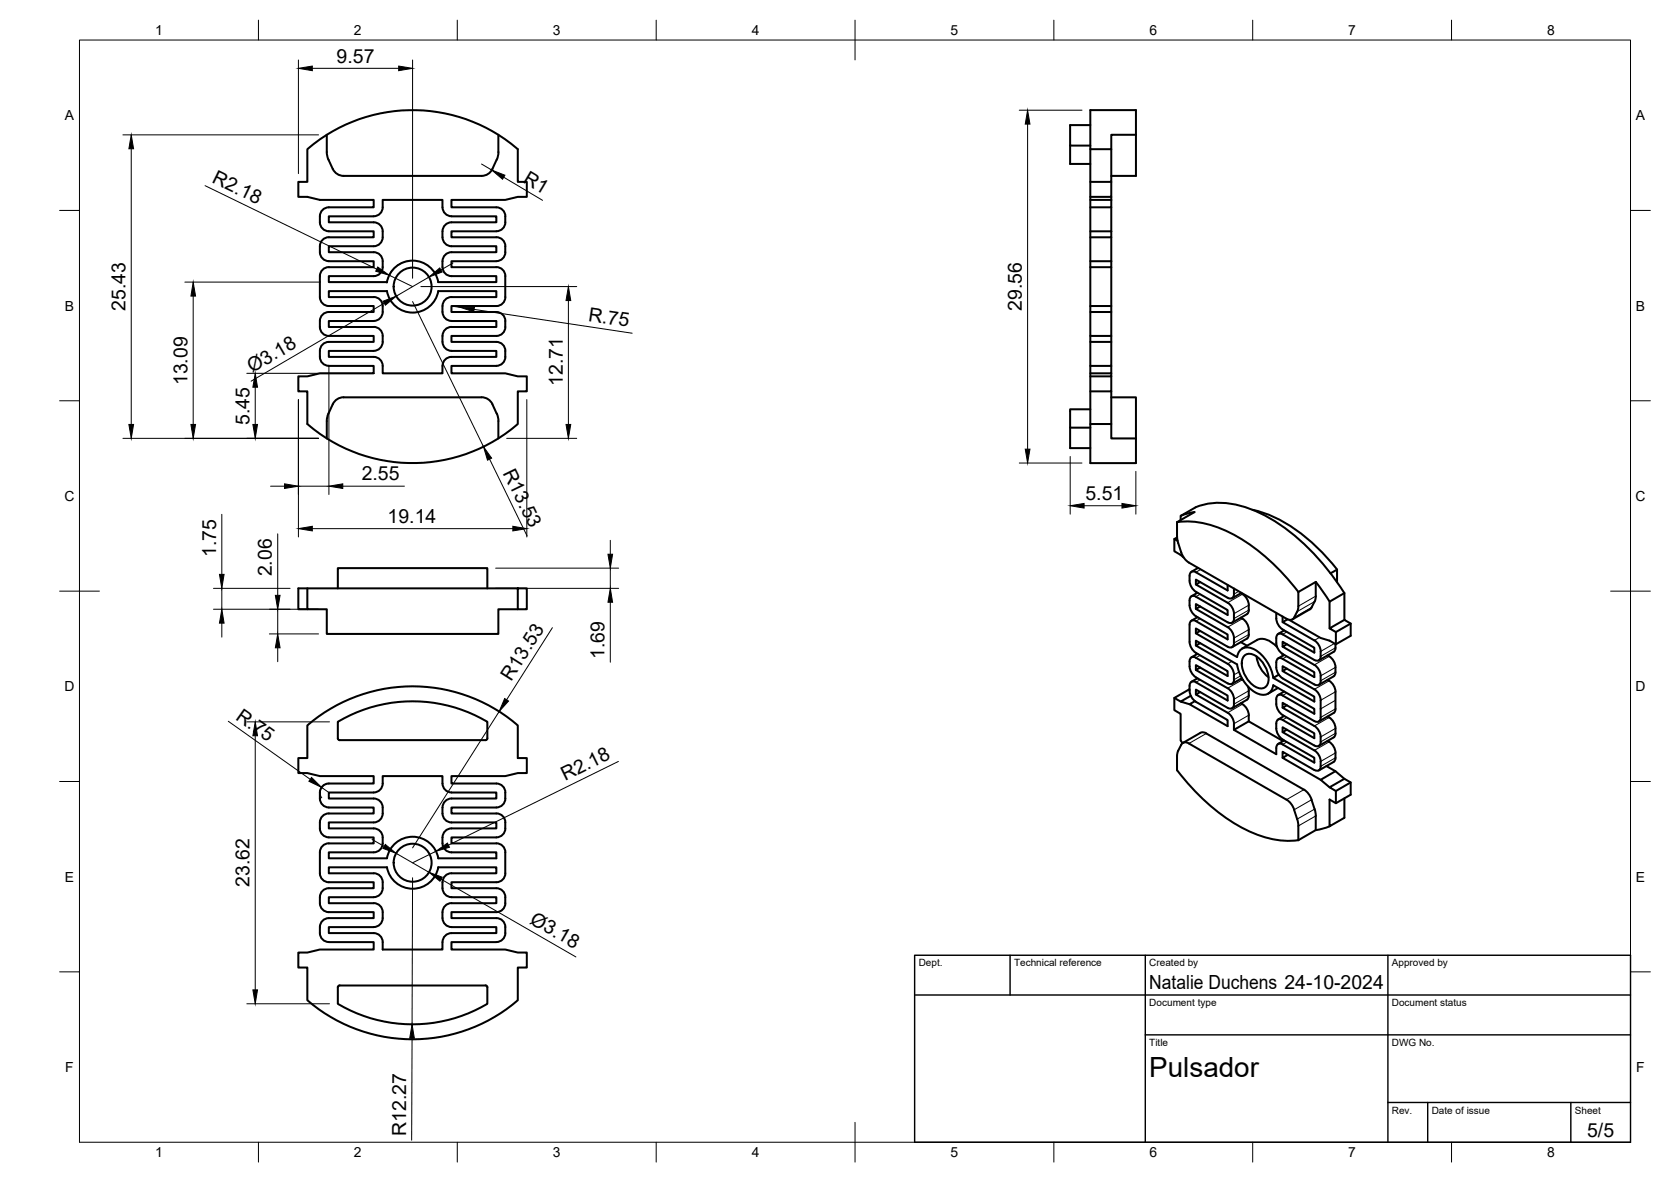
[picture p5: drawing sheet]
<svg xmlns="http://www.w3.org/2000/svg" width="420mm" height="297mm" viewBox="0 0 420 297" stroke-linecap="round" stroke-linejoin="round" font-family="sans-serif">
<!-- layer: Visible -->
<g fill="none" stroke="#000" stroke-width=".51">
<path d="M82.2 33.9v5.1l1.5 3.5M125.3 33.9v4.3M125.3 38.2l-.2 1.6-1.3 2.7M269.1 36.6v4.6h5.1M274.2 37.5h5.2v-3.6h6.2v-6.2h-11.4v88.7h11.4v-6.2h-6.2v-3.6M274.2 31.4h-5.1v5.2h5.1M279.4 37.5v8.2h-5.2M285.6 33.9v10.3h-6.2M82.7 58.1h11.3v1.5h-11.3M82.7 59.6a2.25 2.25 0 0 0-2.3 2.3 3.1 3.1 0 0 0 1.2 3.4l1.1 .3h11.3v1.5h-11.3a2.22 2.22 0 0 0-2.3 2.3v5.3a2.25 2.25 0 0 0 2.3 2.2h11.3v1.5h-11.3a2.25 2.25 0 0 0-2.3 2.3 3.1 3.1 0 0 0 1.1 3.4l1.2 .3h11.3v1.5h-11.3a2.25 2.25 0 0 0-2.3 2.3 3.1 3.1 0 0 0 1.1 3.4l1.2 .3 11.3 .1v1.8h-13.6l-3.1 .8h-2.3v3.7h2.3v8.3a40.6 40.6 0 0 0 52.9 0v-8.3h2.3v-3.7h-2.3l-3.2-.8h-13.5v-1.8h11.3M83.7 42.4a3 3 0 0 0 2.7 1.8h34.7a3 3 0 0 0 2.7-1.8M94 54.4h-11.3v1.5h11.3a2.25 2.25 0 0 1 2.2 2.2v1.5"/>
<path d="M94 54.3a2.25 2.25 0 0 0 2.2-2.2v-1.9h15.1a3.4 3.4 0 0 0 1.1 3.8l1.1 .3M111.3 59.6a2.25 2.25 0 0 0 2.2 2.3h11.3v1.5h-11.3a2.25 2.25 0 0 0-2.2 2.2 3.1 3.1 0 0 0 1.1 3.5l1.1 .3h11.3v1.5h-14.6a6.5 6.5 0 0 0-6.5-5.4 6.5 6.5 0 0 0-6.4 5.4h-14.6v-1.5h11.3a2.25 2.25 0 0 0 2.2-2.3 3.1 3.1 0 0 0-1.1-3.4l-1.1-.3h-11.3v-1.5h11.3a2.25 2.25 0 0 0 2.2-2.3M113.5 54.4h11.3v1.5h-11.3a2.25 2.25 0 0 0-2.2 2.2v1.5M124.8 52.1h-11.3v-1.9h13.5l3.2-.7h2.3v-3.8h-2.3v-8.2a40.6 40.6 0 0 0-52.9 0v8.2h-2.3v3.8h2.3l3.1 .7h13.6v1.9h-11.3a2.25 2.25 0 0 0-2.3 2.3 3.1 3.1 0 0 0 1.2 3.4l1.1 .3M124.8 58.1h-11.3v1.5h11.3M124.8 59.6a2.22 2.22 0 0 1 2.2 2.3 3.1 3.1 0 0 1-1.1 3.4l-1.1 .3h-11.3v1.5h11.3M124.8 52.1a2.22 2.22 0 0 1 2.2 2.3 3.1 3.1 0 0 1-1.1 3.4l-1.1 .3M274.2 50.2h5.2M274.2 58.1h5.2M279.4 50.2v1.9h-5.2M279.4 52.1v6M279.4 58.1v1.5h-5.2"/>
<path d="M279.4 59.6v6M279.4 45.7v3.8h-5.2M279.4 49.5v.7M94 74.7h-11.3v-1.5l14.6-.1a6.5 6.5 0 0 0 6.4 5.5 6.5 6.5 0 0 0 6.5-5.4h14.6v1.5h-11.3M113.5 74.6a2.25 2.25 0 0 0-2.2 2.3 3.1 3.1 0 0 0 1.1 3.4l1.1 .4h11.3v1.5h-11.3a2.22 2.22 0 0 0-2.2 2.2 3.1 3.1 0 0 0 1.1 3.5l1.1 .3h11.3v1.5h-11.3a2.25 2.25 0 0 0-2.2 2.2v1.9h-15.1a3.4 3.4 0 0 0-1.1-3.8l-1.1-.3h-11.3v-1.5h11.3a2.29 2.29 0 0 0 2.2-2.3 3.1 3.1 0 0 0-1.1-3.4l-1.1-.3h-11.3v-1.5h11.3a2.29 2.29 0 0 0 2.2-2.3 3.1 3.1 0 0 0-1.1-3.5l-1.1-.3M124.8 76.9h-11.3v1.5h11.3a2.22 2.22 0 0 1 2.2 2.3 3.1 3.1 0 0 1-1.1 3.4l-1.1 .3M124.8 67.1a2.22 2.22 0 0 1 2.2 2.3l.1 5.3a2.25 2.25 0 0 1-2.3 2.2M274.2 65.6h5.2M274.2 78.4h5.2M279.4 65.6v1.5h-5.2M279.4 67.1v9.8h-5.2M279.4 76.9v7.5h-5.2"/>
<path d="M124.8 84.4h-11.3v1.5h11.3a2.22 2.22 0 0 1 2.2 2.3 3.1 3.1 0 0 1-1.1 3.4l-1.1 .3M274.2 85.9h5.2M279.4 84.4v7.6h-5.2M279.4 92v1.8h-5.2M279.4 93.8v.8h-5.2M279.4 94.6v3.7h-5.2M279.4 98.3v8.3h-5.2M279.4 99.9h6.2v10.3M125.3 105.8v4.4M125.3 105.8l-.4-1.9a6 6 0 0 0-2.2-3.6l-1.6-.5-34.7 .1a2.95 2.95 0 0 0-2.7 1.7l-1.5 3.4v5.2M269.1 107.5v5.1h5.1M274.2 102.9h-5.1v4.6h5.1"/>
<path d="M295.3 135.5v3l2.3 1.6M296 131.2v4l.2 1.3a9.7 9.7 0 0 0 1.6 3.8l1.1 1.1 24.6 14.1a1.31 1.31 0 0 0 1.9-.3M296 135.1l-.7 .4 .8 .4M296 131.2a24.7 24.7 0 0 1 16.1 4.2 53.9 53.9 0 0 1 14.4 13.4M296.9 129.6l3.5-.9-4.4 2.5M300.6 127.5l-3.7 2.2v1M300.6 127.5a19 19 0 0 1 15.1 .9 51.8 51.8 0 0 1 20.8 18.4l1.5 2.2M315 128.1a37 37 0 0 1 18.7 12.1l2.5 2.9M77.3 147.9v5.2h4.9v6.2h43.1v-6.2h4.9M84.9 147.9v-5.1h37.6v5.1M130.2 147.9v5.2h2.3v-5.2h-57.5v5.2h2.3M300.7 154.9l8 4.6v1.2l-8-4.6a.96 .96 0 0 0-1.1-.1 .96 .96 0 0 0-.5 1v2.2a5.2 5.2 0 0 0 .8 4.1l.8 .8 8 4.6v1.2l-8-4.6"/>
<path d="M300.7 159.2v-1.3l8 4.6M300.7 153v-1.2l8 4.6M300.7 146.9v-1.2l8 4.5M301.1 149l-1.5 .8M301.1 155.1l-1.5 .9M301.3 142.7l-1.7 1M301.8 158.5l-1.1 .7 10.4 5.9a2.73 2.73 0 0 1 1.7-2.3 2.73 2.73 0 0 1 2.8 .5 10.3 10.3 0 0 1 4.6 7.1M301.8 152.4l-1.1 .6 8 4.6M301.8 146.3l-1.1 .6 8 4.6M308.7 147v1.4l-8-4.6a.97 .97 0 0 0-1.1-.1 .97 .97 0 0 0-.5 1 3.9 3.9 0 0 0 1.6 4l8 4.6v1.2l-8-4.5a.96 .96 0 0 0-1.1-.2 .96 .96 0 0 0-.5 1.1 3.9 3.9 0 0 0 1.6 4M308.7 157.6a4 4 0 0 1 1.4 4.8 .98 .98 0 0 1-1.4 .1M308.7 151.5a4 4 0 0 1 1.4 4.8 .98 .98 0 0 1-1.4 .1"/>
<path d="M310.3 147.9v1.4a.97 .97 0 0 1-.5 1 .97 .97 0 0 1-1.1-.1M312 149.1a3.9 3.9 0 0 1 1.7 5.1l-.2 .1M312 155.2a3.9 3.9 0 0 1 1.7 5.1l-3.9 2.3M312.2 149l-2.4 1.4M313.5 154.4l-3.7 2.1M320.9 154v1.4M320.9 155.4l.5 1.6 1.1 1.2M322.5 158.2l8 4.6v1.2l-8-4.6M322.5 154.9v1.4M322.5 159.4a.97 .97 0 0 0-1.1-.1 .97 .97 0 0 0-.5 1 3.9 3.9 0 0 0 1.6 4M322.9 158.4l-1.5 .9M323.7 155.6l-1.2 .7 8 4.6a4 4 0 0 1 1.4 4.8 1 1 0 0 1-1.4 .1l-8-4.5v1.2"/>
<path d="M324.1 155.8l8 4.5 2.2 .7 1.6 .9 3.7-2.1v-3.1l-1.6-.9v-6.8l-3.7 2.2v6.7M326.5 152.3l-.2 1.1-.9 1.8M329.4 153.1l-4.4 2.5M329.8 152.7l-.4 .4M330.5 151.2l-.7 1.5M330.6 151.2l.2-1v-4l-4.3 2.6v3.5M330.9 146.2l3.4 5M334.5 144.1l1.7-1v3.2M338 155.8l-3.7 2.1 1.6 .9M339.6 156.7l-3.7 2.1v3.1M295.3 175.4v3.1l1.6 .9v6.7l.4 .7M299.1 173.3l-3.8 2.1 1.6 .9"/>
<path d="M299.4 174.9l-2.5 1.4 2.2 .7M300.7 162.2v-1.2l10.4 6a9.9 9.9 0 0 0 5.3 7.4 2.57 2.57 0 0 0 3.7-2.2l10.4 5.9v1.3l-8-4.6M300.7 174.5v-1.2l8 4.6M300.7 168.4v-1.3l8 4.6M300.7 165.3a.97 .97 0 0 0-1.1-.1 .97 .97 0 0 0-.5 1 3.9 3.9 0 0 0 1.6 4l8 4.6v1.3l-8-4.6M300.7 171.4a.97 .97 0 0 0-1.1-.1 .97 .97 0 0 0-.5 1.1 3.9 3.9 0 0 0 1.6 4l8 4.6v1.5l-9.6-5.5 1.4-.8M301.1 164.3l-1.5 .9M301.1 170.5l-1.5 .8M301.8 173.9l-1.1 .6 8 4.6M301.8 167.8l-1.1 .6 8 4.6M301.8 161.6l-1.1 .6 8 4.6M308.7 179.1l1.1 1.2a4.6 4.6 0 0 1 .5 3.1"/>
<path d="M308.7 172.9l1.1 1.2 .5 1.6M308.7 166.8a4 4 0 0 1 1.4 4.8 .98 .98 0 0 1-1.4 .1M310.3 175.7v1.3a.97 .97 0 0 1-.5 1 .97 .97 0 0 1-1.1-.1M312 170.6l.5 .3M312 176.7a4 4 0 0 1 2 4.6l8.6 4.9M312 161.4l1.6 .9M312.3 170.4l-2.5 1.5M312.8 164.9a2.43 2.43 0 0 1 3.4 .3 6.7 6.7 0 0 1 2.5 6.8 2.01 2.01 0 0 1-3.1 .6 6.8 6.8 0 0 1-3.1-7.3zM313.5 175.9l-3.7 2.1M313.8 172.5l.2 1.1M314 173.6a2.59 2.59 0 0 1-.3 2.1l-.2 .1M316 165a7.6 7.6 0 0 0 2.9 5.2"/>
<path d="M321.1 162.6a4.5 4.5 0 0 0-5-1.8l-3.8 2.2M321.3 172.9l-2.4 1.4M321.5 169.6l-1.4 .8 10.4 5.9v-1.2l-8-4.6M322.4 164.2l.2 .5M322.5 179.7l8 4.6v1.2l-8-4.6M322.5 168.6v-1.2l8 4.6a.98 .98 0 0 0 1.1 .1 .98 .98 0 0 0 .5-1M322.5 164.3l8 4.6v1.3l-8-4.6M322.5 174.8a.97 .97 0 0 0-1.1-.1 .97 .97 0 0 0-.5 1 3.9 3.9 0 0 0 1.6 4M322.5 165.6a.97 .97 0 0 0-1.1-.1 .97 .97 0 0 0-.5 1 3.9 3.9 0 0 0 1.6 4M322.9 173.8l-1.5 .9M322.9 179.9l-1.5 .9M322.9 164.6l-1.5 .9"/>
<path d="M323.6 177.2l-1.1 .6 8 4.6a4 4 0 0 1 1.4 4.8 1 1 0 0 1-1.4 .2l-8-4.6v1.2M323.6 168l-1.1 .6 8 4.6 .8 .7 .7 1.6 .1 4.8a.98 .98 0 0 1-.5 1 .98 .98 0 0 1-1.1-.1l-8-4.6v1.2M323.6 161.9l-1.1 .6 8 4.6 1.1 1.2a4.1 4.1 0 0 1 .5 2.8M333.8 164.7a3.7 3.7 0 0 1 2 4.2M333.8 170.8l.8 .6 .7 .9a5.3 5.3 0 0 1 .5 3.7v2.5l-.5 .7M335.3 179.2l-3.7 2.1M335.3 170l-3.7 2.1M335.3 163.8l-3.7 2.2M335.8 161.8v1M335.8 162.8l-.1 .6-.4 .4M335.8 168.9l-.1 .7-.4 .3M82.7 199.2h11.3a2.29 2.29 0 0 0 2.2-2.3v-1.9h15.1a3.4 3.4 0 0 0 1.1 3.8l1.1 .3 11.3 .1v1.5h-11.3a2.25 2.25 0 0 0-2.2 2.2 3.1 3.1 0 0 0 1.1 3.5l1.1 .3h11.3v1.5h-11.3a2.25 2.25 0 0 0-2.2 2.2 3.1 3.1 0 0 0 1.1 3.5l1.1 .3h11.3v1.5h-14.6a6.6 6.6 0 0 0-6.5-5.4 6.6 6.6 0 0 0-6.4 5.4h-14.6v-1.5h11.3a2.25 2.25 0 0 0 2.2-2.3 3.1 3.1 0 0 0-1.1-3.4l-1.1-.3h-11.3v-1.5h11.3a2.25 2.25 0 0 0 2.2-2.3 3.1 3.1 0 0 0-1.1-3.4l-1.1-.3h-11.3z"/>
<path d="M122.5 185.6v-4.2a36.9 36.9 0 0 0-37.6 0v4.2l.5 .4M122.6 185.5l-.5 .5h-36.7M124.8 196.9h-11.3v-1.9h13.5l3.2-.7h2.3v-3.8h-2.3v-8.2a40.5 40.5 0 0 0-52.9 0v8.2h-2.3v3.8h2.3l3.1 .7h13.6v1.9h-11.3a2.25 2.25 0 0 0-2.3 2.3 3.1 3.1 0 0 0 1.2 3.4l1.1 .3h11.3v1.5h-11.3a2.22 2.22 0 0 0-2.3 2.3 3.1 3.1 0 0 0 1.2 3.4l1.1 .3M124.8 196.9a2.22 2.22 0 0 1 2.2 2.3 3.1 3.1 0 0 1-1.1 3.4l-1.1 .3h-11.3v1.5h11.3M297.4 186.7l4.4-2.5a1.51 1.51 0 0 1 1.5 .1l25 14.4 1 1.2 .5 1.1M314 181.3l-3.7 2.1 10.6 6.1v-1.5a.97 .97 0 0 1 .5-1 .97 .97 0 0 1 1.1 .1M322.5 185.9l8 4.5v1.3l-8-4.6M322.5 190.4v-1.5l8 4.6a1 1 0 0 0 1.1 .1 1 1 0 0 0 .5-1M322.5 180.9a.97 .97 0 0 0-1.1-.1 .97 .97 0 0 0-.5 1 3.9 3.9 0 0 0 1.6 4M322.9 186.1l-1.5 .9M323.6 183.4l-1.1 .6 8 4.6 1.1 1.2a4.2 4.2 0 0 1 .5 2.8M323.8 189.7l-1.3 .7 9.6 5.6"/>
<path d="M333.5 192.5l2.3 1.3 2.2 1.9 1.6 .9v3.1l-3.7 2.2-1.6-1v6.8l3.7-2.2v-4.9M333.8 180.1a3.9 3.9 0 0 1 1.7 5.1l-.2 .1M333.8 186.2a3.7 3.7 0 0 1 2 4.2M335.3 191.5l-3.7 2.1M335.3 185.3l-3.7 2.2M335.8 193.8l-3.7 2.2 2.2 1.9M335.8 190.4l-.1 .7-.4 .4M338 195.7l-3.7 2.2 1.6 .9M339.6 196.6l-3.7 2.2v3.1M82.7 210.4h11.3v1.5h-11.3M82.7 211.9a2.25 2.25 0 0 0-2.3 2.3v5.3a2.25 2.25 0 0 0 2.3 2.2h11.3v1.5h-11.3a2.25 2.25 0 0 0-2.3 2.3 3.1 3.1 0 0 0 1.1 3.4l1.2 .3h11.3v1.5h-11.3a2.25 2.25 0 0 0-2.3 2.3 3.1 3.1 0 0 0 1.1 3.4l1.2 .3 11.3 .1v1.8h-13.6l-3.1 .8h-2.3v3.7h2.3v8.3a40.5 40.5 0 0 0 52.9 0v-8.3h2.3v-3.7h-2.3l-3.2-.8h-13.5v-1.8h11.3M124.8 210.4h-11.3v1.5h11.3"/>
<path d="M124.8 211.9a2.22 2.22 0 0 1 2.2 2.3l.1 5.3a2.25 2.25 0 0 1-2.3 2.2M124.8 204.4a2.22 2.22 0 0 1 2.2 2.3 3.1 3.1 0 0 1-1.1 3.4l-1.1 .3M325.4 203.5l1 3.2 .1 4.4 4.3-2.5M325.4 203.5l-.5-1-1-1.3-25-14.4a1.3 1.3 0 0 0-1.9 .4l-1 2.1v4.3a49.2 49.2 0 0 0 19.4 15.9 21.6 21.6 0 0 0 11.1 1.6M329.8 201l.7 2.3M330.6 203.3l.2 1.3v4M334.3 207.7l-3.4 .9M94 227h-11.3v-1.5h11.3a2.29 2.29 0 0 0 2.2-2.3 3.1 3.1 0 0 0-1.1-3.5l-1.1-.3-11.3 .1v-1.5h14.6a6.6 6.6 0 0 0 6.5 5.3 6.6 6.6 0 0 0 6.4-5.4l14.6 .1v1.5h-11.3a2.22 2.22 0 0 0-2.2 2.2 3.1 3.1 0 0 0 1.1 3.4l1.1 .4h11.3v1.5h-11.3M94 227a2.25 2.25 0 0 1 2.2 2.2M96.2 229.2a3.1 3.1 0 0 1-1.1 3.5l-1.1 .3h-11.3v1.5h11.3a2.25 2.25 0 0 1 2.2 2.2v1.9h15.1a3.5 3.5 0 0 1 1.1-3.8l1.1-.3h11.3v-1.5h-11.3a2.29 2.29 0 0 1-2.2-2.3v-1.5M113.5 227a2.25 2.25 0 0 0-2.2 2.2M124.8 229.2h-11.3v1.5h11.3a2.22 2.22 0 0 1 2.2 2.3 3.1 3.1 0 0 1-1.1 3.4l-1.1 .3"/>
<path d="M124.8 221.7h-11.3v1.5h11.3a2.22 2.22 0 0 1 2.2 2.3 3.1 3.1 0 0 1-1.1 3.4l-1.1 .3M85.4 247.7h36.7M85.4 247.6l-.5 .5v4.2a36.9 36.9 0 0 0 37.6 0v-4.2M122.1 247.6l.5 .5"/>
<circle cx="103.7" cy="72" r="4.8"/>
<circle cx="103.7" cy="216.8" r="4.8"/>
</g>
<!-- layer: Visible Narrow -->
<g fill="none" stroke="#000" stroke-width=".25">
<path d="M301.8 149.3l-1.1 .7M301.8 155.5l-1.1 .6M301.9 143.1l-1.2 .7M311.5 148.6l-1.2 .7M312.4 155.5l-3.7 2.1M312.4 149.3l-3.7 2.2M314 159.5l-3.7 2.1M314 158.2l-3.7 2.2M314 153.3l-3.7 2.2M314 152.1l-3.7 2.1M323.6 158.8l-1.1 .6M329.8 152.7l-4.4 2.5"/>
<path d="M330.5 151.2l-4.3 2.5M330.8 149.8l-4.3 2.5M301.8 164.7l-1.1 .6M301.8 170.8l-1.1 .7M309.7 166.2l-1 .6M311.5 168.9l-1.2 .7M311.9 169.8l-1.6 1M312.4 177l-3.7 2.1M312.4 170.8l-3.7 2.2M314 179.7l-3.7 2.2M314 174.8l-3.7 2.2M314 173.6l-3.7 2.1"/>
<path d="M323.6 174.2l-1.1 .6M323.6 165l-1.1 .6M331.8 160.2l-1.3 .7M334.2 171.1l-3.7 2.1M334.2 164.9l-3.7 2.2M335.5 161.7l-3.4 2M335.8 178.1l-3.7 2.2M335.8 176l-3.7 2.1M335.8 173.8l-3.7 2.2M335.8 168.9l-3.7 2.2M335.8 167.7l-3.7 2.1M335.8 162.8l-3.7 2.1"/>
<path d="M303.3 184.3l-4.4 2.5M323.6 180.3l-1.1 .6M323.6 186.5l-1.1 .6M327.9 198.4l-4.4 2.6M334.2 186.4l-3.7 2.2M334.2 180.3l-3.7 2.1M335.8 190.4l-3.7 2.2M335.8 189.2l-3.7 2.2M335.8 184.3l-3.7 2.1M335.8 183.1l-3.7 2.1M329.8 201l-4.4 2.5M330.5 203.3l-4.3 2.6"/>
<path d="M330.8 205l-4.3 2.6"/>
</g>
<!-- layer: BORDER -->
<g fill="none" stroke="#000" stroke-width=".25">
<path d="M20 10.1h390v276.9h-390zM65 5.1v5M115 5.1v5M165 5.1v5M215 5.1v10M265 5.1v5M315 5.1v5M365 5.1v5M15 52.9h5M410 52.9h5M15 100.7h5M410 100.7h5"/>
<path d="M15 148.6h10M405 148.6h10M15 196.4h5M410 196.4h5M15 244.2h5M410 244.2h5M65 287v5M115 287v5M165 287v5M215 282.1v9.9M265 287v5M315 287v5"/>
<path d="M365 287v5"/>
</g>
<!-- layer: TITLEBLOCK -->
<path d="M230 240.1h180v46.9h-180zM230 250h180M254 240.1v9.9M288 240.1v46.9M349 240.1v46.9M288 260.1h122M349 277.1h61M359 277.1v9.9M395 277.1v9.9" fill="none" stroke="#000" stroke-width=".36"/>
<!-- layer: FD_Dimensions -->
<g fill="none" stroke="#000" stroke-width=".25">
<path d="M75 15.1v28.5M78.5 17.2h21.7M103.7 15.1v54.8M30.9 33.9h49.2M33 37.4v69.3M256.3 27.7h15.8M258.4 31.2v81.7M51.6 46.7l43.1 20.9M121.1 41.2l2.6 1.5M126.7 44.5l9.7 5.8M46.5 70.9h34.1M48.6 74.4v32.3"/>
<path d="M96.6 76.2l-33.5 19.6M97.9 69.2l5.8 2.8M103.7 75.8l17.9 36.4M103.9 65.5a6.5 6.5 0 0 0-6.6 5.7M105.8 72h39.2M107.9 69.6l-8.3 4.8M113.5 76.9l2.2 .3M113.9 66.1l-3 1.7M119.2 77.8l39.8 5.9M142.9 75.5v31.2M62.1 93.8h32M64.2 97.3v9.4"/>
<path d="M82.7 91.8v32.5M30.9 110.2h49.2M75 100.4v34.5M123.1 115.4l9.4 19.3M127.4 110.2h17.6M132.5 100.4v34.5M256.3 116.4h15.8M269.1 114.7v14.5M285.6 118.5v10.7M55.8 129.3v15M68 122.2h3.5M69.8 134.2v15.4"/>
<path d="M75 122.2h7.7M78.5 132.8h50.4M86.2 122.2h15.5M153.5 135.8v3.5M272.6 127.1h9.5M53.7 153.1h26.4M53.7 147.9h19.2M55.8 147.9v5.2M55.8 156.6v3.5M67.7 159.3h12.4M69.8 153.1v6.2M124.6 147.9h31"/>
<path d="M124.6 142.8h31M138.9 157.7l-11.5 18.2M153.5 142.8v5.1M153.5 151.3v15.1M69.8 162.8v3.5M125.5 178.8l-21.8 34.3M57.4 181.3l20.6 14.5M62.1 181.4h20.7M64.2 184.9v63.9M80.9 197.9l1.8 1.3M82.7 196.9a2.25 2.25 0 0 0-1.8 3.6M155.5 191.4l-42.7 21"/>
<path d="M93.6 211l3 1.7M99.6 214.4l8.3 4.8M109.6 213.9l-5.9 2.9M103.7 220.6l-.1 36.8M110.9 220.9l33.9 19.6M62.1 252.3h20.7M103.6 260.9l-.1 25.6"/>
</g>
<g fill="#000" stroke="#000" stroke-width=".25">
<path d="M75 17.2l3.5-.6v1.2zM100.2 16.6l3.5 .6-3.5 .6zM33 33.9l.6 3.5h-1.2zM258.4 27.7l.6 3.5h-1.2zM123.7 42.7l3.3 1.3-.6 1zM48.6 70.9l.6 3.5h-1.2zM95 67.1l2.9 2.1-3.4-1zM96.3 75.7l3.3-1.3-2.7 2.3zM107.9 69.6l2.7-2.3 .6 1.1zM115.7 77.2h3.6l-.2 1.1zM142.9 72l.6 3.5h-1.2zM64.2 93.8l.5 3.5h-1.1z"/>
<path d="M32.4 106.7h1.2l-.6 3.5zM48 106.7h1.2l-.6 3.5zM63.6 106.7h1.1l-.5 3.5zM121.6 112.2l2 2.9-1 .5zM142.3 106.7h1.2l-.6 3.5zM257.8 112.9h1.2l-.6 3.5zM71.5 121.6l3.5 .6-3.5 .6zM75 132.8l3.5-.5v1.1zM82.7 122.2l3.5-.6v1.2zM128.9 132.3l3.6 .5-3.6 .6zM152.9 139.3h1.1l-.5 3.5zM269.1 127.1l3.5-.6v1.2z"/>
<path d="M282.1 126.5l3.5 .6-3.5 .6zM55.8 153.1l.5 3.5h-1.1zM55.2 144.3h1.1l-.5 3.6zM69.2 149.6h1.2l-.6 3.5zM153.5 147.9l.5 3.4h-1.1zM69.8 159.3l.6 3.5h-1.2zM126.9 175.5l1 .7-2.4 2.6zM64.2 181.4l.5 3.5h-1.1zM78.3 195.4l2.6 2.5-3.2-1.6zM96.9 212.2l2.7 2.2-3.3-1.2zM109.6 213.9l2.9-2 .5 1zM107.9 219.2l3.3 1.2-.6 1.1z"/>
<path d="M63.6 248.8h1.1l-.5 3.5zM103.6 257.4l.6 3.5h-1.2z"/>
</g>
<text font-size="7" x="289" y="270.6">Pulsador</text>
<g font-size="4.9">
<text x="84.6" y="15.7">9.57</text>
<text x="53.1" y="45.8" transform="rotate(26 53.1 45.8)">R2.18</text>
<text x="131.3" y="45.7" transform="rotate(31 131.3 45.7)">R1</text>
<text x="31.5" y="78.1" transform="rotate(-90 31.5 78.1)">25.43</text>
<text x="147.8" y="80.6" transform="rotate(8 147.8 80.6)">R.75</text>
<text x="256.9" y="78.1" transform="rotate(-90 256.9 78.1)">29.56</text>
<text x="63.4" y="93.9" transform="rotate(-30 63.4 93.9)">Ø3.18</text>
<text x="47.1" y="96.8" transform="rotate(-90 47.1 96.8)">13.09</text>
<text x="141.5" y="97" transform="rotate(-90 141.5 97)">12.71</text>
<text x="62.7" y="106.8" transform="rotate(-90 62.7 106.8)">5.45</text>
<text x="126.4" y="118.8" transform="rotate(64 126.4 118.8)">R13.53</text>
<text x="91" y="120.7">2.55</text>
<text x="272.9" y="125.6">5.51</text>
<text x="97.5" y="131.4">19.14</text>
<text x="54.3" y="140" transform="rotate(-90 54.3 140)">1.75</text>
<text x="68.4" y="144.9" transform="rotate(-90 68.4 144.9)">2.06</text>
<text x="152" y="165.6" transform="rotate(-90 152 165.6)">1.69</text>
<text x="128.6" y="171.3" transform="rotate(-58 128.6 171.3)">R13.53</text>
<text x="59.1" y="180.6" transform="rotate(35 59.1 180.6)">R.75</text>
<text x="142.1" y="196.3" transform="rotate(-26 142.1 196.3)">R2.18</text>
<text x="62.7" y="222.9" transform="rotate(-90 62.7 222.9)">23.62</text>
<text x="133" y="231.9" transform="rotate(30 133 231.9)">Ø3.18</text>
<text x="289" y="248.5">Natalie Duchens 24-10-2024</text>
<text x="102.1" y="285.5" transform="rotate(-90 102.1 285.5)">R12.27</text>
<text x="399.1" y="285.7">5/5</text>
</g>
<g font-size="3.5">
<text x="39" y="8.8">1</text>
<text x="89" y="8.8">2</text>
<text x="139" y="8.8">3</text>
<text x="189" y="8.8">4</text>
<text x="239" y="8.8">5</text>
<text x="289" y="8.8">6</text>
<text x="339" y="8.8">7</text>
<text x="389" y="8.8">8</text>
<text x="16.3" y="30.2">A</text>
<text x="411.3" y="30.2">A</text>
<text x="16.3" y="78">B</text>
<text x="411.3" y="78">B</text>
<text x="16.2" y="125.9">C</text>
<text x="411.2" y="125.9">C</text>
<text x="16.2" y="173.7">D</text>
<text x="411.2" y="173.7">D</text>
<text x="16.3" y="221.6">E</text>
<text x="411.3" y="221.6">E</text>
<text x="16.4" y="269.4">F</text>
<text x="411.4" y="269.4">F</text>
<text x="39" y="290.8">1</text>
<text x="89" y="290.8">2</text>
<text x="139" y="290.8">3</text>
<text x="189" y="290.8">4</text>
<text x="239" y="290.8">5</text>
<text x="289" y="290.8">6</text>
<text x="339" y="290.8">7</text>
<text x="389" y="290.8">8</text>
</g>
<g font-size="2.5">
<text x="231" y="242.9">Dept.</text>
<text x="255" y="242.9">Technical reference</text>
<text x="289" y="242.9">Created by</text>
<text x="350" y="242.9">Approved by</text>
<text x="289" y="252.8">Document type</text>
<text x="350" y="252.8">Document status</text>
<text x="289" y="262.9">Title</text>
<text x="350" y="262.9">DWG No.</text>
<text x="350" y="279.9">Rev.</text>
<text x="360" y="279.9">Date of issue</text>
<text x="396" y="279.9">Sheet</text>
</g>
</svg>
